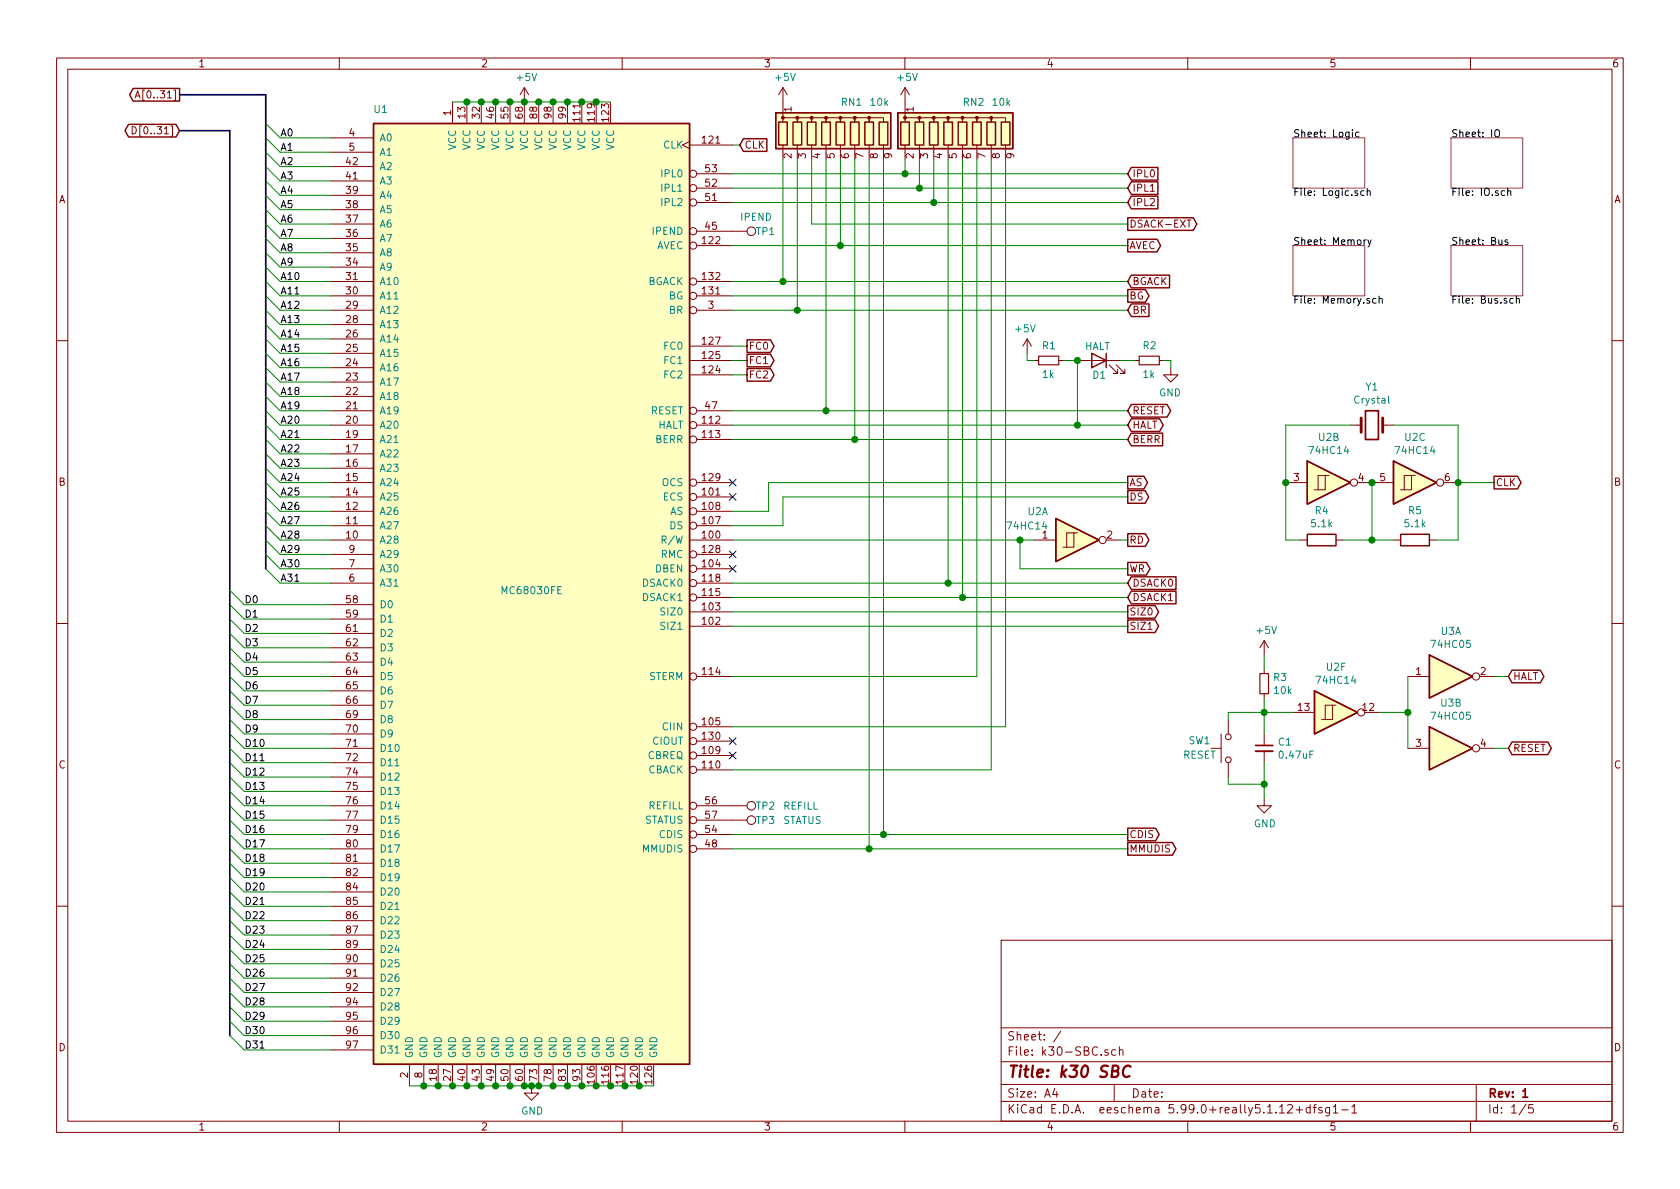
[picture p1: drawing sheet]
<svg xmlns="http://www.w3.org/2000/svg" width="297mm" height="210mm" viewBox="0 0 297 210" stroke-linecap="round" stroke-linejoin="round" font-family="sans-serif">
<g fill="none" stroke="#840000" stroke-width=".18">
<path d="M10 10.3h277v189.9h-277zM12 12.2h273v186.1h-273zM23.9 17.3l.4-1.3 .5 1.3M24 17h.6M60 10.3v1.9M80 18v3.8M82.5 18v3.8M85.1 18v3.8M87.6 18v3.8M90.2 18v3.8M92.7 15.5l-.8 1.3M92.7 15.5v6.3"/>
<path d="M92.7 15.5l.8 1.3M95.2 18v3.8M97.8 18v3.8M100.3 18v3.8M102.9 18v3.8M105.4 18v3.8M107.9 18v3.8M110 10.3v1.9M138.4 15.5l-.7 1.3M138.4 15.5v5.1M138.4 15.5l.8 1.3M160 10.3v1.9"/>
<path d="M160 15.5v5.1M160 15.5l-.7 1.3M160 15.5l.8 1.3M210 10.3v1.9M260 10.3v1.9M23.4 22.4a.64 .64 0 0 1 .7 .6 .64 .64 0 0 1-.7 .7zM58.4 39.6h7.6M58.4 37.1h7.6M58.4 34.5h7.6M58.4 24.4h7.6M58.4 32h7.6M58.4 29.5h7.6"/>
<path d="M58.4 26.9h7.6M121.9 25l-1.3 .6 1.3 .7M121.9 25.6h7.6M123.2 35.8h6.3M123.2 33.3h6.3M123.2 30.7h6.3M138.4 21.6v-.8h2.6v.8v-.8h2.5v.8v-.8h2.5v.8v-.8h2.6v.8v-.8h2.5v.8v-.8h2.6v.8v-.8h2.5v.8M138.4 25.6v1.3M141 25.6v1.3M143.5 25.6v1.3M146 25.6v1.3M148.6 25.6v1.3"/>
<path d="M151.1 25.6v1.3M153.7 25.6v1.3M156.2 25.6v1.3M160 21.6v-.8h2.6v.8v-.8h2.5v.8v-.8h2.5v.8v-.8h2.6v.8v-.8h2.5v.8v-.8h2.6v.8v-.8h2.5v.8M160 25.6v1.3M162.6 25.6v1.3M165.1 25.6v1.3M167.6 25.6v1.3M170.2 25.6v1.3M172.7 25.6v1.3M175.3 25.6v1.3M177.8 25.6v1.3"/>
<path d="M203.4 33.8h.7M209.9 38.9h.7M58.4 52.3h7.6M58.4 49.8h7.6M58.4 59.9h7.6M58.4 57.4h7.6M58.4 54.9h7.6M58.4 47.2h7.6M58.4 44.7h7.6M58.4 42.2h7.6M123.2 40.9h8.9M123.2 43.4h6.3"/>
<path d="M123.2 52.3h6.3M123.2 49.8h6.3M123.2 54.9h6.3M181.6 59.9l.8 1.3M181.6 59.9v2.6M181.6 59.9l-.8 1.3M10 60.2h2M58.4 75.2h7.6M58.4 77.7h7.6M58.4 72.6h7.6M58.4 70.1h7.6M58.4 67.6h7.6"/>
<path d="M58.4 65h7.6M58.4 62.5h7.6M121.9 63.7h7.6M121.9 66.3h7.6M121.9 61.2h7.6M123.2 75.2h6.3M123.2 77.7h6.3M123.2 72.6h6.3M182.9 63.7h.7M187.2 63.7h.8M190.5 63.7h7.6M196.1 64.5l1.5 1.5h-.8h.8v-.7"/>
<path d="M197.4 64.5l1.5 1.5h-.8h.8v-.7M200.7 63.7h.7M205 63.7h.7M207 65v1.3h-1.3l1.3 1.3 1.3-1.3h-1.3M238.8 75.2h1.9M244.5 75.2h1.9M285 60.2h2M58.4 85.3h7.6M58.4 95.5h7.6M58.4 87.9h7.6M58.4 93h7.6M58.4 90.4h7.6"/>
<path d="M58.4 98h7.6M58.4 82.8h7.6M58.4 80.3h7.6M121.9 95.5h7.6M123.2 85.3h6.3M123.2 87.9h6.3M123.2 93h6.3M123.2 90.4h6.3M123.2 98h6.3M182.9 95.5h3.8M189.9 94.2h-1.3v2.6M190.5 94.2h-.6v2.6h-1.9"/>
<path d="M195.6 95.5h2.5M227.3 85.3h3.8M229.9 95.5h1.2M234.3 84.1h-1.3v2.5M234.9 84.1h-.6v2.5h-1.9M236.2 95.5h1.3M240 85.3h6.4M246.4 95.5h1.2M249.6 84.1h-1.3v2.5M250.2 84.1h-.6v2.5h-2M252.7 95.5h1.3M255.3 85.3h2.5"/>
<path d="M10 110.3h2M58.4 119.6h7.6M58.4 100.6h7.6M58.4 103.1h7.6M58.4 106.9h7.6M58.4 109.5h7.6M58.4 112h7.6M58.4 114.5h7.6M58.4 117.1h7.6M121.9 110.7h7.6M121.9 108.2h7.6M123.2 119.6h6.3"/>
<path d="M123.2 100.6h6.3M123.2 105.7h6.3M123.2 103.1h6.3M203 111.3h.7M223.5 113.3v2.5M223.5 118.4v.7M223.5 113.3l-.7 1.2M223.5 113.3l.8 1.2M248.9 119.6h3.8M261.6 119.6h2.6M285 110.3h2M58.4 132.3h7.6"/>
<path d="M58.4 122.2h7.6M58.4 124.7h7.6M58.4 127.2h7.6M58.4 129.8h7.6M58.4 134.9h7.6M58.4 137.4h7.6M58.4 139.9h7.6M123.2 128.5h6.3M123.2 133.6h6.3M123.2 136.1h6.3M123.2 131.1h6.3M214.1 132.3h1.8"/>
<path d="M215.9 129.8v5.1M217.2 127.2v2.6M217.2 134.9v2.5M223.5 122.7v.7M223.5 129.8v2M223.5 132.8v2.1M228.6 126h3.8M235.6 124.7h-1.3v2.5M236.2 124.7h-.6v2.5h-1.9M241.3 126h2.5M248.9 132.3h3.8M261.6 132.3h2.6"/>
<path d="M58.4 145h7.6M58.4 142.5h7.6M58.4 150.1h7.6M58.4 147.6h7.6M58.4 152.6h7.6M58.4 155.2h7.6M58.4 157.7h7.6M123.2 145h8.9M123.2 142.5h8.9M123.2 150.1h6.3M123.2 147.6h6.3M223.5 141.2v1.3h1.3l-1.3 1.3-1.3-1.3h1.3"/>
<path d="M10 160.2h2M58.4 160.3h7.6M58.4 162.8h7.6M58.4 165.3h7.6M58.4 167.9h7.6M58.4 170.4h7.6M58.4 173h7.6M58.4 175.5h7.6M58.4 178h7.6M177 166.3h108v32h-108zM285 160.2h2M58.4 180.6h7.6"/>
<path d="M58.4 183.1h7.6M58.4 185.7h7.6M60 198.3v1.9M72.4 188.2v3.8M74.9 188.2v3.8M77.5 188.2v3.8M80 188.2v3.8M82.5 188.2v3.8M85.1 188.2v3.8M87.6 188.2v3.8M90.2 188.2v3.8M92.7 188.2v3.8"/>
<path d="M94 192v1.3h1.2l-1.2 1.3-1.3-1.3h1.3M95.2 188.2v3.8M97.8 188.2v3.8M100.3 188.2v3.8M102.9 188.2v3.8M105.4 188.2v3.8M107.9 188.2v3.8M110 198.3v1.9M110.5 188.2v3.8M113 188.2v3.8M115.6 188.2v3.8M160 198.3v1.9"/>
<path d="M177 194.8h108M177 191.8h108M177 187.8h108M177 181.8h108M186.5 192.5l-.4 1h1M186.8 193v1M187.6 182.3l-1.3 2M195.9 185.7a.37 .37 0 0 0-.6 .1l.1 .2 .5 .2 .1 .1-.2 .3-.5-.1M197 191.8v3M197.3 185.7l-.5-.1-.3 .3 .1 .6 .2 .1 .5-.1M197.9 185.7h.1a.37 .37 0 0 1 .6 .1v.8M197.9 185.1v1.5"/>
<path d="M210 198.3v1.9M227.7 195.5l.2-.2h.3l.3 .5-.9 1h.9M229.2 196.3h1.1M229.7 195.7v1.1M231.6 195.9l-.4-.1-.3 .3 .1 .6 .2 .1 .4-.1M231.6 195.3v1.5M232.2 195.8h.5M232.7 195.3l-.3 .1v.1v1.3M233.7 195.9a.37 .37 0 0 0-.6 .1l.1 .3 .5 .1 .1 .1-.2 .3-.5-.1M235.1 195.8l-.1 1.4-.2 .1h-.4M235.1 195.9l-.5-.1-.2 .3v.6l.2 .1 .5-.1M235.7 195.8l.4-.5v1.5"/>
<path d="M235.7 196.8h.9M237.2 196.3h1.2M239 195.8l.4-.5v1.5M239 196.8h.9M260 198.3v1.9M261 191.8v6.5M269.8 195.2l-1.2 2M271 195.3h-.7v.7l.2-.1 .5 .1 .1 .2-.1 .5-.2 .1-.5-.1"/>
<circle cx="122.6" cy="35.8" r=".63"/>
<circle cx="122.6" cy="30.7" r=".63"/>
<circle cx="122.6" cy="33.3" r=".63"/>
<circle cx="122.6" cy="54.9" r=".63"/>
<circle cx="122.6" cy="49.8" r=".63"/>
<circle cx="122.6" cy="40.9" r=".63"/>
<circle cx="122.6" cy="43.4" r=".63"/>
<circle cx="122.6" cy="52.3" r=".63"/>
<circle cx="132.8" cy="40.9" r=".76"/>
<circle cx="122.6" cy="72.6" r=".63"/>
<circle cx="122.6" cy="77.7" r=".63"/>
<circle cx="122.6" cy="75.2" r=".63"/>
<circle cx="122.6" cy="90.4" r=".63"/>
<circle cx="122.6" cy="93" r=".63"/>
<circle cx="122.6" cy="85.3" r=".63"/>
<circle cx="122.6" cy="98" r=".63"/>
<circle cx="122.6" cy="87.9" r=".63"/>
<circle cx="194.9" cy="95.5" r=".63"/>
<circle cx="239.4" cy="85.3" r=".63"/>
<circle cx="254.6" cy="85.3" r=".63"/>
<circle cx="122.6" cy="119.6" r=".63"/>
<circle cx="122.6" cy="103.1" r=".63"/>
<circle cx="122.6" cy="105.7" r=".63"/>
<circle cx="122.6" cy="100.6" r=".63"/>
<circle cx="261" cy="119.6" r=".63"/>
<circle cx="122.6" cy="128.5" r=".63"/>
<circle cx="122.6" cy="136.1" r=".63"/>
<circle cx="122.6" cy="131.1" r=".63"/>
<circle cx="122.6" cy="133.6" r=".63"/>
<circle cx="217.2" cy="130.3" r=".51"/>
<circle cx="217.2" cy="134.4" r=".51"/>
<circle cx="240.7" cy="126" r=".63"/>
<circle cx="261" cy="132.3" r=".63"/>
<circle cx="122.6" cy="145" r=".63"/>
<circle cx="122.6" cy="142.5" r=".63"/>
<circle cx="122.6" cy="147.6" r=".63"/>
<circle cx="122.6" cy="150.1" r=".63"/>
<circle cx="132.8" cy="145" r=".76"/>
<circle cx="132.8" cy="142.5" r=".76"/>
</g>
<path d="M241.4 72.6h2.3v5.1h-2.3zM222 131.8h3M269.2 193l.5-.5v1.5M269.2 194h.9" fill="none" stroke="#840000" stroke-width=".3"/>
<path d="M199.9 188.6a.89 .89 0 0 0-1 0 .89 .89 0 0 0-.4 1 .71 .71 0 0 0 .4 .8 .71 .71 0 0 0 .8-.1" fill="none" stroke="#840000" stroke-width=".41"/>
<path d="M228.6 24.4h12.7v8.9h-12.7zM256.5 24.4h12.7v8.9h-12.7zM228.6 43.4h12.7v8.9h-12.7zM256.5 43.4h12.7v8.9h-12.7z" fill="none" stroke="#840084" stroke-width=".18"/>
<g fill="none" stroke="#000" stroke-width=".18">
<path d="M239.1 22.9v.2M239.1 23.4v.8M240.3 23.4h-.4l-.2 .2 .1 .5h.5M241.2 33.8l-.4-.1-.2 .3 .1 .5h.5M241.7 33.9l.2-.2 .3 .1 .1 .8M241.7 33.3v1.3M264.3 23.1a.45 .45 0 0 1 .8 0 .88 .88 0 0 1-.3 1.1l-.3-.1a1.07 1.07 0 0 1-.2-1zM266 33.8l-.3-.1-.3 .3 .2 .5h.4M266.6 33.9l.2-.2 .3 .1v.8M266.6 33.3v1.3M241.6 42.4l-.4 .2M241.9 42.4l.2 .9"/>
<path d="M242.4 42.4l-.4 1.2-.1 .1M243.3 52.8h-.4l-.2 .2 .1 .6h.5M243.8 52.9l.2-.1h.3l.1 .8M243.8 52.3v1.3M266.6 42.5l-.3-.1-.2 .2 .1 .2 .4 .1v.3h-.5M267.5 52.8h-.3l-.2 .2 .1 .6h.4M268.1 52.9l.2-.1h.3v.8M268.1 52.3v1.3"/>
</g>
<g fill="#ffffc2" stroke="#ffffc2" stroke-width=".18">
<path d="M158.7 19.9h20.4v6.4h-20.4z"/>
<path d="M231.1 81.5l7.7 3.8-7.7 3.8z"/>
<path d="M246.4 81.5l7.6 3.8-7.6 3.8z"/>
<path d="M186.7 91.7l7.6 3.8-7.6 3.8z"/>
<path d="M252.7 115.8l7.6 3.8-7.6 3.8z"/>
<path d="M252.7 128.5l7.6 3.8-7.6 3.8z"/>
<path d="M232.4 122.2l7.6 3.8-7.6 3.8z"/>
<path d="M66 21.8h55.9v166.4h-55.9z"/>
<path d="M137.2 19.9h20.3v6.4h-20.3z"/>
</g>
<g fill="none" stroke="#840000" stroke-width=".25">
<path d="M23.5 15.6h8.2v2.3h-8.2l-.6-1.1zM137.2 19.9h20.3v6.4h-20.3zM158.7 19.9h20.4v6.4h-20.4zM22.7 22h8.4l.6 1.1-.6 1.1h-8.4l-.6-1.1zM66 21.8h55.9v166.4h-55.9zM131.4 24.5h4.2v2.3h-4.2l-.6-1.2zM137.7 21.6h1.5v4h-1.5zM140.2 21.6h1.5v4h-1.5zM142.7 21.6h1.6v4h-1.6zM145.3 21.6h1.5v4h-1.5zM147.8 21.6h1.6v4h-1.6zM150.4 21.6h1.5v4h-1.5z"/>
<path d="M152.9 21.6h1.5v4h-1.5zM155.4 21.6h1.6v4h-1.6zM159.3 21.6h1.5v4h-1.5zM161.8 21.6h1.5v4h-1.5zM164.3 21.6h1.6v4h-1.6zM166.9 21.6h1.5v4h-1.5zM169.4 21.6h1.5v4h-1.5zM172 21.6h1.5v4h-1.5zM174.5 21.6h1.5v4h-1.5zM177 21.6h1.6v4h-1.6zM199.4 38.5h11.6l.6 1.1-.6 1.1h-11.6zM200 29.6h4.7v2.2h-4.7l-.6-1.1z"/>
<path d="M200 32.2h4.7v2.2h-4.7l-.6-1.1zM200 34.7h4.7v2.2h-4.7l-.6-1.1zM199.4 51.2h3.1l.6 1.1-.6 1.1h-3.1zM199.4 42.3h5.2l.6 1.1-.6 1.1h-5.2zM200 48.7h6.8v2.2h-6.8l-.6-1.1zM200 53.7h3.1v2.3h-3.1l-.6-1.1zM132.1 60.1h4.1l.7 1.1-.7 1.1h-4.1zM132.1 62.6h4.1l.7 1.1-.7 1.2h-4.1zM132.1 65.2h4.1l.7 1.1-.7 1.1h-4.1zM193 62.5l2.6 1.2-2.6 1.3zM195.6 62.5v2.5M200 76.6h5.6v2.2h-5.6l-.6-1.1z"/>
<path d="M200 71.5h6.3l.7 1.1-.7 1.2h-6.3l-.6-1.2zM200 74.1h5l.7 1.1-.7 1.1h-5l-.6-1.1zM186.7 91.7l7.6 3.8-7.6 3.8zM199.4 86.8h3.1l.6 1.1-.6 1.1h-3.1zM199.4 84.2h2.9l.6 1.1-.6 1.2h-2.9zM199.4 99.5h3.3l.6 1.1-.6 1.1h-3.3zM199.4 94.4h3.1l.6 1.1-.6 1.1h-3.1zM231.1 94.5h5.1v2h-5.1zM231.1 81.5l7.7 3.8-7.7 3.8zM246.4 81.5l7.6 3.8-7.6 3.8zM247.6 94.5h5.1v2h-5.1zM264.2 84.2h4.1l.6 1.1-.6 1.2h-4.1z"/>
<path d="M199.4 109.6h4.8l.7 1.1-.7 1.2h-4.8zM199.4 107.1h4.8l.7 1.1-.7 1.1h-4.8zM200 104.5h7.9v2.3h-7.9l-.6-1.1zM200 102h7.9v2.2h-7.9l-.6-1.1zM252.7 115.8l7.6 3.8-7.6 3.8zM267.3 118.5h5l.7 1.1-.7 1.1h-5l-.6-1.1zM232.4 122.2l7.6 3.8-7.6 3.8zM252.7 128.5l7.6 3.8-7.6 3.8zM267.3 131.2h6.4l.6 1.1-.6 1.1h-6.4l-.6-1.1zM199.4 146.5h4.9l.7 1.1-.7 1.1h-4.9zM199.4 149h7.9l.6 1.1-.6 1.1h-7.9z"/>
</g>
<g fill="#840000" stroke="#840000" stroke-width=".18">
<circle cx="160" cy="20.8" r=".25"/>
<circle cx="162.6" cy="20.8" r=".25"/>
<circle cx="165.1" cy="20.8" r=".25"/>
<circle cx="167.6" cy="20.8" r=".25"/>
<circle cx="170.2" cy="20.8" r=".25"/>
<circle cx="172.7" cy="20.8" r=".25"/>
<circle cx="175.3" cy="20.8" r=".25"/>
<circle cx="138.4" cy="20.8" r=".25"/>
<circle cx="141" cy="20.8" r=".25"/>
<circle cx="143.5" cy="20.8" r=".25"/>
<circle cx="146" cy="20.8" r=".25"/>
<circle cx="148.6" cy="20.8" r=".25"/>
<circle cx="151.1" cy="20.8" r=".25"/>
<circle cx="153.7" cy="20.8" r=".25"/>
</g>
<path d="M240.7 73.9v2.5M244.5 73.9v2.5" fill="none" stroke="#840000" stroke-width=".51"/>
<path d="M245.5 70v1.1l.2 .2" fill="none" stroke="#008484" stroke-width=".18"/>
<path d="M183.6 63h3.6v1.5h-3.6zM201.4 63h3.6v1.5h-3.6zM222.8 119.1h1.5v3.6h-1.5z" fill="none" stroke="#840000" stroke-width=".2"/>
<path d="M222 132.8h3" fill="none" stroke="#840000" stroke-width=".33"/>
<path d="M31.7 16.8h15.3v83.8M31.7 23.1h8.9v160" fill="none" stroke="#000084" stroke-width=".3"/>
<g fill="none" stroke="#008400" stroke-width=".18">
<path d="M80 18h27.9M47 37.1l2.5 2.5h8.9M47 26.9l2.5 2.6h8.9M47 24.4l2.5 2.5h8.9M47 21.8l2.5 2.6h8.9M47 29.5l2.5 2.5h8.9M47 32l2.5 2.5h8.9M47 34.5l2.5 2.6h8.9M47 39.6l2.5 2.6h8.9M129.5 25.6h1.3M129.5 35.8h69.9M129.5 33.3h69.9"/>
<path d="M129.5 30.7h69.9M138.4 28.2v21.6M141 28.2v26.7M143.5 28.2v11.4h55.9M146 28.2v44.4M148.6 28.2v15.2M151.1 28.2v49.5M153.7 28.2v121.9M156.2 28.2v119.4M160 28.2v2.5M162.6 28.2v5.1M165.1 28.2v7.6"/>
<path d="M167.6 28.2v74.9M170.2 28.2v77.5M172.7 28.2v91.4h-43.2M175.3 28.2v107.9h-45.8M177.8 28.2v100.3h-48.3M47 47.2l2.5 2.6h8.9M47 52.3l2.5 2.6h8.9M47 49.8l2.5 2.5h8.9M47 59.9l2.5 2.6h8.9M47 57.4l2.5 2.5h8.9M47 54.9l2.5 2.5h8.9M47 44.7l2.5 2.5h8.9"/>
<path d="M47 42.2l2.5 2.5h8.9M129.5 49.8h69.9M129.5 54.9h69.9M129.5 43.4h69.9M129.5 52.3h69.9M47 72.6l2.5 2.6h8.9M47 75.2l2.5 2.5h8.9M47 70.1l2.5 2.5h8.9M47 77.7l2.5 2.6h8.9M47 67.6l2.5 2.5h8.9M47 65l2.5 2.6h8.9M47 62.5l2.5 2.5h8.9"/>
<path d="M129.5 75.2h69.9M129.5 77.7h69.9M129.5 72.6h69.9M129.5 63.7h2.6M129.5 66.3h2.6M129.5 61.2h2.6M181.6 62.5v1.2h1.3M188 63.7h2.5v11.5M198.1 63.7h2.6M205.7 63.7h1.3v1.3M238.8 75.2h-11.5v20.3h2.6M246.4 75.2h11.4v20.3h-3.8"/>
<path d="M47 93l2.5 2.5h8.9M47 82.8l2.5 2.5h8.9M47 85.3l2.5 2.6h8.9M47 98l2.5 2.6h8.9M47 90.4l2.5 2.6h8.9M47 87.9l2.5 2.5h8.9M47 80.3l2.5 2.5h8.9M47 95.5l2.5 2.5h8.9M129.5 95.5h53.4M180.3 95.5v5.1h19.1M198.1 95.5h1.3M199.4 85.3h-63.5v5.1h-6.4"/>
<path d="M199.4 87.9h-61v5.1h-8.9M237.5 95.5h8.9M242.6 85.3v10.2M257.8 85.3h6.4M40.6 117.1l2.6 2.5h15.2M40.6 104.4l2.6 2.5h15.2M40.6 109.5l2.6 2.5h15.2M40.6 112l2.6 2.5h15.2M40.6 114.5l2.6 2.6h15.2M40.6 119.6l2.6 2.6h15.2M40.6 106.9l2.6 2.6h15.2M47 100.6l2.5 2.5h8.9"/>
<path d="M129.5 103.1h69.9M129.5 105.7h69.9M129.5 108.2h69.9M129.5 110.7h69.9M223.5 115.8v2.6M248.9 119.6v12.7M264.2 119.6h2.5M40.6 129.8l2.6 2.5h15.2M40.6 137.4l2.6 2.5h15.2M40.6 122.2l2.6 2.5h15.2M40.6 124.7l2.6 2.5h15.2M40.6 127.2l2.6 2.6h15.2"/>
<path d="M40.6 132.3l2.6 2.6h15.2M40.6 134.9l2.6 2.5h15.2M40.6 139.9l2.6 2.6h15.2M217.2 137.4v1.3h6.3M223.5 123.4v6.4M223.5 134.9v6.3M228.6 126h-11.4v1.2M243.8 126h5.1M264.2 132.3h2.5M40.6 150.1l2.6 2.5h15.2M40.6 147.6l2.6 2.5h15.2M40.6 145l2.6 2.6h15.2"/>
<path d="M40.6 142.5l2.6 2.5h15.2M40.6 152.6l2.6 2.6h15.2M40.6 155.2l2.6 2.5h15.2M40.6 157.7l2.6 2.6h15.2M129.5 150.1h69.9M129.5 147.6h69.9M40.6 160.3l2.6 2.5h15.2M40.6 162.8l2.6 2.5h15.2M40.6 165.3l2.6 2.6h15.2M40.6 167.9l2.6 2.5h15.2M40.6 170.4l2.6 2.6h15.2M40.6 173l2.6 2.5h15.2"/>
<path d="M40.6 178l2.6 2.6h15.2M40.6 175.5l2.6 2.5h15.2M40.6 180.6l2.6 2.5h15.2M40.6 183.1l2.6 2.6h15.2M72.4 192h43.2"/>
</g>
<g fill="#008400" stroke="#008400" stroke-width=".25">
<circle cx="248.9" cy="126" r=".51"/>
<circle cx="105.4" cy="18" r=".51"/>
<circle cx="100.3" cy="192" r=".51"/>
<circle cx="102.9" cy="18" r=".51"/>
<circle cx="180.3" cy="95.5" r=".51"/>
<circle cx="100.3" cy="18" r=".51"/>
<circle cx="160" cy="30.7" r=".51"/>
<circle cx="97.8" cy="18" r=".51"/>
<circle cx="162.6" cy="33.3" r=".51"/>
<circle cx="242.6" cy="95.5" r=".51"/>
<circle cx="165.1" cy="35.8" r=".51"/>
<circle cx="95.3" cy="18" r=".51"/>
<circle cx="94" cy="192" r=".51"/>
<circle cx="92.7" cy="18" r=".51"/>
<circle cx="156.2" cy="147.6" r=".51"/>
<circle cx="146.1" cy="72.6" r=".51"/>
<circle cx="90.2" cy="18" r=".51"/>
<circle cx="148.6" cy="43.4" r=".51"/>
<circle cx="102.9" cy="192" r=".51"/>
<circle cx="87.6" cy="18" r=".51"/>
<circle cx="257.8" cy="85.3" r=".51"/>
<circle cx="138.4" cy="49.8" r=".51"/>
<circle cx="85.1" cy="18" r=".51"/>
<circle cx="141" cy="54.9" r=".51"/>
<circle cx="105.4" cy="192" r=".51"/>
<circle cx="82.6" cy="18" r=".51"/>
<circle cx="107.9" cy="192" r=".51"/>
<circle cx="242.6" cy="85.3" r=".51"/>
<circle cx="97.8" cy="192" r=".51"/>
<circle cx="95.2" cy="192" r=".51"/>
<circle cx="92.7" cy="192" r=".51"/>
<circle cx="227.3" cy="85.3" r=".51"/>
<circle cx="90.2" cy="192" r=".51"/>
<circle cx="167.6" cy="103.1" r=".51"/>
<circle cx="87.6" cy="192" r=".51"/>
<circle cx="170.2" cy="105.7" r=".51"/>
<circle cx="110.5" cy="192" r=".51"/>
<circle cx="85.1" cy="192" r=".51"/>
<circle cx="223.5" cy="126" r=".51"/>
<circle cx="82.6" cy="192" r=".51"/>
<circle cx="190.5" cy="75.2" r=".51"/>
<circle cx="80" cy="192" r=".51"/>
<circle cx="190.5" cy="63.7" r=".51"/>
<circle cx="77.5" cy="192" r=".51"/>
<circle cx="151.1" cy="77.7" r=".51"/>
<circle cx="113" cy="192" r=".51"/>
<circle cx="153.7" cy="150.1" r=".51"/>
<circle cx="74.9" cy="192" r=".51"/>
<circle cx="223.5" cy="138.7" r=".51"/>
</g>
<path d="M128.9 84.7l1.2 1.2M128.9 87.3l1.2 1.2M128.9 97.4l1.2 1.2M128.9 100l1.2 1.2M130.1 84.7l-1.2 1.2M130.1 87.3l-1.2 1.2M130.1 97.4l-1.2 1.2M130.1 100l-1.2 1.2M128.9 133l1.2 1.2M128.9 130.4l1.2 1.3M130.1 133l-1.2 1.2M130.1 130.4l-1.2 1.3" fill="none" stroke="#000084" stroke-width=".18"/>
<text font-size="2.8" fill="#840000" x="178" y="190.5">Title: k30 SBC</text>
<g font-size="2.1" fill="#840000">
<text x="178" y="184">Sheet: /</text>
<text x="178" y="186.7">File: k30-SBC.sch</text>
<text x="178" y="196.9">KiCad E.D.A. eeschema 5.99.0+really5.1.12+dfsg1-1</text>
<text x="178" y="194.1">Size: A4</text>
<text x="200" y="194.1">Date:</text>
<text x="263" y="194.1">Rev: 1</text>
<text x="263" y="196.9">Id: 1/5</text>
</g>
<g font-size="1.8" fill="#840000">
<text x="35" y="11.9">1</text>
<text x="85" y="11.9">2</text>
<text x="135" y="11.9">3</text>
<text x="185" y="11.9">4</text>
<text x="235" y="11.9">5</text>
<text x="285" y="11.9">6</text>
<text x="25.1" y="17.4">A[0..31]</text>
<text x="24.6" y="23.7">D[0..31]</text>
<text x="79.8" y="20.4" transform="rotate(-90 79.8 20.4)">1</text>
<text x="82.3" y="20.9" transform="rotate(-90 82.3 20.9)">13</text>
<text x="84.8" y="20.9" transform="rotate(-90 84.8 20.9)">32</text>
<text x="87.4" y="20.9" transform="rotate(-90 87.4 20.9)">46</text>
<text x="89.9" y="20.9" transform="rotate(-90 89.9 20.9)">55</text>
<text x="92.5" y="20.9" transform="rotate(-90 92.5 20.9)">68</text>
<text x="95" y="20.9" transform="rotate(-90 95 20.9)">88</text>
<text x="97.5" y="20.9" transform="rotate(-90 97.5 20.9)">98</text>
<text x="100.1" y="20.9" transform="rotate(-90 100.1 20.9)">99</text>
<text x="102.6" y="21.4" transform="rotate(-90 102.6 21.4)">111</text>
<text x="105.2" y="21.4" transform="rotate(-90 105.2 21.4)">119</text>
<text x="107.7" y="21.4" transform="rotate(-90 107.7 21.4)">123</text>
<text x="140" y="19.8" transform="rotate(-90 140 19.8)">1</text>
<text x="161.5" y="19.8" transform="rotate(-90 161.5 19.8)">1</text>
<text x="61.3" y="29.2">42</text>
<text x="61.7" y="24.1">4</text>
<text x="61.7" y="26.7">5</text>
<text x="124.3" y="25.4">121</text>
<text x="131.6" y="26.3">CLK</text>
<text x="140" y="28" transform="rotate(-90 140 28)">2</text>
<text x="142.5" y="28" transform="rotate(-90 142.5 28)">3</text>
<text x="145" y="28" transform="rotate(-90 145 28)">4</text>
<text x="147.6" y="28" transform="rotate(-90 147.6 28)">5</text>
<text x="150.1" y="28" transform="rotate(-90 150.1 28)">6</text>
<text x="152.7" y="28" transform="rotate(-90 152.7 28)">7</text>
<text x="155.2" y="28" transform="rotate(-90 155.2 28)">8</text>
<text x="157.7" y="28" transform="rotate(-90 157.7 28)">9</text>
<text x="161.5" y="28" transform="rotate(-90 161.5 28)">2</text>
<text x="164.1" y="28" transform="rotate(-90 164.1 28)">3</text>
<text x="166.6" y="28" transform="rotate(-90 166.6 28)">4</text>
<text x="169.2" y="28" transform="rotate(-90 169.2 28)">5</text>
<text x="171.7" y="28" transform="rotate(-90 171.7 28)">6</text>
<text x="174.2" y="28" transform="rotate(-90 174.2 28)">7</text>
<text x="176.8" y="28" transform="rotate(-90 176.8 28)">8</text>
<text x="179.3" y="28" transform="rotate(-90 179.3 28)">9</text>
<text x="10.4" y="35.9">A</text>
<text x="61.3" y="34.3">39</text>
<text x="61.3" y="31.7">41</text>
<text x="124.8" y="35.6">51</text>
<text x="124.8" y="33">52</text>
<text x="124.8" y="30.5">53</text>
<text x="200.2" y="31.4">IPL0</text>
<text x="200.2" y="33.9">IPL1</text>
<text x="285.4" y="35.9">A</text>
<text x="61.3" y="41.9">36</text>
<text x="61.3" y="39.4">37</text>
<text x="61.3" y="36.8">38</text>
<text x="124.8" y="40.6">45</text>
<text x="199.6" y="40.3">DSACK-EXT</text>
<text x="200.2" y="36.4">IPL2</text>
<text x="61.3" y="47">34</text>
<text x="61.3" y="44.4">35</text>
<text x="124.3" y="43.2">122</text>
<text x="199.6" y="44.1">AVEC</text>
<text x="61.3" y="52.1">30</text>
<text x="61.3" y="49.5">31</text>
<text x="124.3" y="52.1">131</text>
<text x="124.3" y="49.5">132</text>
<text x="199.6" y="53">BG</text>
<text x="200.2" y="50.4">BGACK</text>
<text x="61.3" y="59.7">26</text>
<text x="61.3" y="57.1">28</text>
<text x="61.3" y="54.6">29</text>
<text x="125.2" y="54.6">3</text>
<text x="200.2" y="55.5">BR</text>
<text x="61.3" y="64.8">24</text>
<text x="61.3" y="62.2">25</text>
<text x="124.3" y="63.5">125</text>
<text x="124.3" y="61">127</text>
<text x="132.3" y="61.8">FC0</text>
<text x="132.3" y="64.4">FC1</text>
<text x="61.3" y="69.8">22</text>
<text x="61.3" y="67.3">23</text>
<text x="124.3" y="66">124</text>
<text x="132.3" y="66.9">FC2</text>
<text x="61.3" y="77.5">19</text>
<text x="61.3" y="74.9">20</text>
<text x="61.3" y="72.4">21</text>
<text x="124.3" y="74.9">112</text>
<text x="124.3" y="77.5">113</text>
<text x="124.8" y="72.4">47</text>
<text x="200.2" y="73.3">RESET</text>
<text x="200.2" y="75.8">HALT</text>
<text x="61.3" y="82.5">16</text>
<text x="61.3" y="80">17</text>
<text x="200.2" y="78.4">BERR</text>
<text x="10.4" y="85.9">B</text>
<text x="61.3" y="87.6">14</text>
<text x="61.3" y="85.1">15</text>
<text x="124.3" y="87.6">101</text>
<text x="124.3" y="85.1">129</text>
<text x="199.6" y="88.5">DS</text>
<text x="199.6" y="86">AS</text>
<text x="228.8" y="85.1">3</text>
<text x="240.2" y="85.1">4</text>
<text x="244" y="85.1">5</text>
<text x="255.4" y="85.1">6</text>
<text x="264.4" y="86">CLK</text>
<text x="285.4" y="85.9">B</text>
<text x="61.3" y="95.2">10</text>
<text x="61.3" y="92.7">11</text>
<text x="61.3" y="90.2">12</text>
<text x="124.3" y="95.2">100</text>
<text x="124.3" y="92.7">107</text>
<text x="124.3" y="90.2">108</text>
<text x="184.3" y="95.2">1</text>
<text x="195.7" y="95.2">2</text>
<text x="61.7" y="100.3">7</text>
<text x="61.7" y="97.8">9</text>
<text x="124.3" y="100.3">104</text>
<text x="124.3" y="97.8">128</text>
<text x="199.6" y="101.2">WR</text>
<text x="199.6" y="96.1">RD</text>
<text x="61.3" y="106.7">58</text>
<text x="61.7" y="102.9">6</text>
<text x="124.3" y="107.9">103</text>
<text x="124.3" y="105.4">115</text>
<text x="124.3" y="102.9">118</text>
<text x="200.2" y="106.3">DSACK1</text>
<text x="200.2" y="103.8">DSACK0</text>
<text x="61.3" y="109.2">59</text>
<text x="61.3" y="111.8">61</text>
<text x="124.3" y="110.5">102</text>
<text x="199.6" y="111.4">SIZ1</text>
<text x="199.6" y="108.8">SIZ0</text>
<text x="61.3" y="114.3">62</text>
<text x="61.3" y="116.8">63</text>
<text x="61.3" y="119.4">64</text>
<text x="124.3" y="119.4">114</text>
<text x="250.3" y="119.4">1</text>
<text x="261.8" y="119.4">2</text>
<text x="61.3" y="121.9">65</text>
<text x="61.3" y="124.5">66</text>
<text x="229.5" y="125.7">13</text>
<text x="241" y="125.7">12</text>
<text x="267.5" y="120.3">HALT</text>
<text x="61.3" y="127">69</text>
<text x="61.3" y="129.5">70</text>
<text x="124.3" y="128.3">105</text>
<text x="124.3" y="130.8">130</text>
<text x="10.4" y="135.9">C</text>
<text x="61.3" y="132.1">71</text>
<text x="61.3" y="134.6">72</text>
<text x="61.3" y="137.2">74</text>
<text x="124.3" y="133.3">109</text>
<text x="124.3" y="135.9">110</text>
<text x="250.3" y="132.1">3</text>
<text x="261.8" y="132.1">4</text>
<text x="267.5" y="133">RESET</text>
<text x="285.4" y="135.9">C</text>
<text x="61.3" y="139.7">75</text>
<text x="61.3" y="142.2">76</text>
<text x="124.8" y="142.2">56</text>
<text x="61.3" y="144.8">77</text>
<text x="61.3" y="147.3">79</text>
<text x="61.3" y="149.9">80</text>
<text x="124.8" y="149.9">48</text>
<text x="124.8" y="147.3">54</text>
<text x="124.8" y="144.8">57</text>
<text x="199.6" y="148.2">CDIS</text>
<text x="61.3" y="152.4">81</text>
<text x="61.3" y="154.9">82</text>
<text x="199.6" y="150.7">MMUDIS</text>
<text x="61.3" y="157.5">84</text>
<text x="61.3" y="160">85</text>
<text x="61.3" y="162.6">86</text>
<text x="61.3" y="165.1">87</text>
<text x="61.3" y="167.6">89</text>
<text x="61.3" y="170.2">90</text>
<text x="61.3" y="172.7">91</text>
<text x="61.3" y="175.3">92</text>
<text x="61.3" y="177.8">94</text>
<text x="10.4" y="185.9">D</text>
<text x="61.3" y="180.3">95</text>
<text x="61.3" y="182.9">96</text>
<text x="61.3" y="185.4">97</text>
<text x="285.4" y="185.9">D</text>
<text x="72.1" y="190.6" transform="rotate(-90 72.1 190.6)">2</text>
<text x="74.7" y="190.6" transform="rotate(-90 74.7 190.6)">8</text>
<text x="77.2" y="191.1" transform="rotate(-90 77.2 191.1)">18</text>
<text x="79.8" y="191.1" transform="rotate(-90 79.8 191.1)">27</text>
<text x="82.3" y="191.1" transform="rotate(-90 82.3 191.1)">40</text>
<text x="84.8" y="191.1" transform="rotate(-90 84.8 191.1)">43</text>
<text x="87.4" y="191.1" transform="rotate(-90 87.4 191.1)">49</text>
<text x="89.9" y="191.1" transform="rotate(-90 89.9 191.1)">50</text>
<text x="92.5" y="191.1" transform="rotate(-90 92.5 191.1)">60</text>
<text x="95" y="191.1" transform="rotate(-90 95 191.1)">73</text>
<text x="97.5" y="191.1" transform="rotate(-90 97.5 191.1)">78</text>
<text x="100.1" y="191.1" transform="rotate(-90 100.1 191.1)">83</text>
<text x="102.6" y="191.1" transform="rotate(-90 102.6 191.1)">93</text>
<text x="105.2" y="191.6" transform="rotate(-90 105.2 191.6)">106</text>
<text x="107.7" y="191.6" transform="rotate(-90 107.7 191.6)">116</text>
<text x="110.2" y="191.6" transform="rotate(-90 110.2 191.6)">117</text>
<text x="112.8" y="191.6" transform="rotate(-90 112.8 191.6)">120</text>
<text x="115.3" y="191.6" transform="rotate(-90 115.3 191.6)">126</text>
<text x="35" y="199.9">1</text>
<text x="85" y="199.9">2</text>
<text x="135" y="199.9">3</text>
<text x="185" y="199.9">4</text>
<text x="235" y="199.9">5</text>
<text x="285" y="199.9">6</text>
</g>
<g font-size="1.8" fill="#008484">
<text x="91.5" y="14.3">+5V</text>
<text x="137.2" y="14.3">+5V</text>
<text x="158.8" y="14.3">+5V</text>
<text x="66.2" y="20">U1</text>
<text x="148.8" y="18.7">RN1</text>
<text x="154" y="18.7">10k</text>
<text x="170.4" y="18.7">RN2</text>
<text x="175.6" y="18.7">10k</text>
<text x="67.1" y="25">A0</text>
<text x="67.1" y="27.6">A1</text>
<text x="80.6" y="26.6" transform="rotate(-90 80.6 26.6)">VCC</text>
<text x="83.2" y="26.6" transform="rotate(-90 83.2 26.6)">VCC</text>
<text x="85.7" y="26.6" transform="rotate(-90 85.7 26.6)">VCC</text>
<text x="88.3" y="26.6" transform="rotate(-90 88.3 26.6)">VCC</text>
<text x="90.8" y="26.6" transform="rotate(-90 90.8 26.6)">VCC</text>
<text x="93.3" y="26.6" transform="rotate(-90 93.3 26.6)">VCC</text>
<text x="95.9" y="26.6" transform="rotate(-90 95.9 26.6)">VCC</text>
<text x="98.4" y="26.6" transform="rotate(-90 98.4 26.6)">VCC</text>
<text x="101" y="26.6" transform="rotate(-90 101 26.6)">VCC</text>
<text x="103.5" y="26.6" transform="rotate(-90 103.5 26.6)">VCC</text>
<text x="106" y="26.6" transform="rotate(-90 106 26.6)">VCC</text>
<text x="108.6" y="26.6" transform="rotate(-90 108.6 26.6)">VCC</text>
<text x="117.3" y="26.3">CLK</text>
<text x="67.1" y="35.2">A4</text>
<text x="67.1" y="32.6">A3</text>
<text x="67.1" y="30.1">A2</text>
<text x="117.2" y="33.9">IPL1</text>
<text x="117.2" y="31.4">IPL0</text>
<text x="67.1" y="40.3">A6</text>
<text x="67.1" y="37.7">A5</text>
<text x="115.5" y="41.5">IPEND</text>
<text x="117.2" y="36.4">IPL2</text>
<text x="131" y="39">IPEND</text>
<text x="133.7" y="41.6">TP1</text>
<text x="67.1" y="47.9">A9</text>
<text x="67.1" y="45.3">A8</text>
<text x="67.1" y="42.8">A7</text>
<text x="116" y="44.1">AVEC</text>
<text x="67.1" y="53">A11</text>
<text x="67.1" y="50.4">A10</text>
<text x="114.4" y="50.4">BGACK</text>
<text x="118.3" y="53">BG</text>
<text x="67.1" y="58">A13</text>
<text x="67.1" y="55.5">A12</text>
<text x="118.3" y="55.5">BR</text>
<text x="179.6" y="58.8">+5V</text>
<text x="67.1" y="65.7">A16</text>
<text x="67.1" y="63.1">A15</text>
<text x="67.1" y="60.6">A14</text>
<text x="117.6" y="64.4">FC1</text>
<text x="117.6" y="61.8">FC0</text>
<text x="184.4" y="61.8">R1</text>
<text x="191.7" y="61.9">HALT</text>
<text x="202.1" y="61.8">R2</text>
<text x="67.1" y="70.7">A18</text>
<text x="67.1" y="68.2">A17</text>
<text x="117.6" y="66.9">FC2</text>
<text x="184.4" y="66.8">1k</text>
<text x="193.2" y="67">D1</text>
<text x="202.2" y="66.8">1k</text>
<text x="204.9" y="70.1">GND</text>
<text x="239.6" y="71.4">Crystal</text>
<text x="241.5" y="69.1">Y1</text>
<text x="67.1" y="75.8">A20</text>
<text x="67.1" y="73.3">A19</text>
<text x="115" y="73.3">RESET</text>
<text x="116.2" y="75.8">HALT</text>
<text x="233.2" y="78">U2B</text>
<text x="248.4" y="78">U2C</text>
<text x="67.1" y="83.4">A23</text>
<text x="67.1" y="80.9">A22</text>
<text x="67.1" y="78.4">A21</text>
<text x="115.9" y="78.4">BERR</text>
<text x="231.7" y="80.3">74HC14</text>
<text x="247" y="80.3">74HC14</text>
<text x="67.1" y="88.5">A25</text>
<text x="67.1" y="86">A24</text>
<text x="117.1" y="86">OCS</text>
<text x="117.3" y="88.5">ECS</text>
<text x="67.1" y="93.6">A27</text>
<text x="67.1" y="91.1">A26</text>
<text x="118.4" y="93.6">DS</text>
<text x="118.4" y="91.1">AS</text>
<text x="178.4" y="93.6">74HC14</text>
<text x="181.7" y="91.1">U2A</text>
<text x="232" y="93.2">5.1k</text>
<text x="232.6" y="90.9">R4</text>
<text x="248.5" y="93.2">5.1k</text>
<text x="249.1" y="90.9">R5</text>
<text x="67.1" y="96.1">A28</text>
<text x="67.1" y="101.2">A30</text>
<text x="67.1" y="98.7">A29</text>
<text x="115.9" y="101.2">DBEN</text>
<text x="116.9" y="98.7">RMC</text>
<text x="117.5" y="96.1">R/W</text>
<text x="67.1" y="107.6">D0</text>
<text x="67.1" y="103.8">A31</text>
<text x="89" y="105.1">MC68030FE</text>
<text x="113.6" y="106.3">DSACK1</text>
<text x="113.6" y="103.8">DSACK0</text>
<text x="67.1" y="110.1">D1</text>
<text x="67.1" y="112.6">D2</text>
<text x="117.2" y="111.4">SIZ1</text>
<text x="117.2" y="108.8">SIZ0</text>
<text x="222.3" y="112.1">+5V</text>
<text x="254.8" y="112.3">U3A</text>
<text x="67.1" y="115.2">D3</text>
<text x="67.1" y="117.7">D4</text>
<text x="234.5" y="118.6">U2F</text>
<text x="253.3" y="114.6">74HC05</text>
<text x="67.1" y="120.3">D5</text>
<text x="67.1" y="122.8">D6</text>
<text x="67.1" y="125.3">D7</text>
<text x="114.7" y="120.3">STERM</text>
<text x="225.2" y="120.4">R3</text>
<text x="225.3" y="122.7">10k</text>
<text x="233" y="120.9">74HC14</text>
<text x="254.8" y="125">U3B</text>
<text x="67.1" y="127.9">D8</text>
<text x="67.1" y="130.4">D9</text>
<text x="115.4" y="131.7">CIOUT</text>
<text x="117.4" y="129.2">CIIN</text>
<text x="210.2" y="131.6">SW1</text>
<text x="226.1" y="131.8">C1</text>
<text x="253.3" y="127.3">74HC05</text>
<text x="67.1" y="133">D10</text>
<text x="67.1" y="135.5">D11</text>
<text x="114.5" y="134.2">CBREQ</text>
<text x="114.5" y="136.8">CBACK</text>
<text x="209.1" y="134.2">RESET</text>
<text x="226.4" y="134.2">0.47uF</text>
<text x="67.1" y="138">D12</text>
<text x="67.1" y="140.6">D13</text>
<text x="67.1" y="143.1">D14</text>
<text x="114.7" y="143.1">REFILL</text>
<text x="133.7" y="143.2">TP2</text>
<text x="138.5" y="143.2">REFILL</text>
<text x="67.1" y="145.7">D15</text>
<text x="67.1" y="148.2">D16</text>
<text x="113.8" y="145.7">STATUS</text>
<text x="116.7" y="148.2">CDIS</text>
<text x="133.7" y="145.7">TP3</text>
<text x="138.4" y="145.7">STATUS</text>
<text x="221.7" y="146.3">GND</text>
<text x="67.1" y="150.7">D17</text>
<text x="67.1" y="153.3">D18</text>
<text x="67.1" y="155.8">D19</text>
<text x="113.7" y="150.7">MMUDIS</text>
<text x="67.1" y="158.4">D20</text>
<text x="67.1" y="160.9">D21</text>
<text x="67.1" y="163.4">D22</text>
<text x="67.1" y="166">D23</text>
<text x="67.1" y="168.5">D24</text>
<text x="67.1" y="171.1">D25</text>
<text x="67.1" y="173.6">D26</text>
<text x="67.1" y="176.1">D27</text>
<text x="67.1" y="178.7">D28</text>
<text x="67.1" y="181.2">D29</text>
<text x="67.1" y="183.8">D30</text>
<text x="67.1" y="186.3">D31</text>
<text x="73" y="187.2" transform="rotate(-90 73 187.2)">GND</text>
<text x="75.6" y="187.2" transform="rotate(-90 75.6 187.2)">GND</text>
<text x="78.1" y="187.2" transform="rotate(-90 78.1 187.2)">GND</text>
<text x="80.6" y="187.2" transform="rotate(-90 80.6 187.2)">GND</text>
<text x="83.2" y="187.2" transform="rotate(-90 83.2 187.2)">GND</text>
<text x="85.7" y="187.2" transform="rotate(-90 85.7 187.2)">GND</text>
<text x="88.3" y="187.2" transform="rotate(-90 88.3 187.2)">GND</text>
<text x="90.8" y="187.2" transform="rotate(-90 90.8 187.2)">GND</text>
<text x="93.3" y="187.2" transform="rotate(-90 93.3 187.2)">GND</text>
<text x="95.9" y="187.2" transform="rotate(-90 95.9 187.2)">GND</text>
<text x="98.4" y="187.2" transform="rotate(-90 98.4 187.2)">GND</text>
<text x="101" y="187.2" transform="rotate(-90 101 187.2)">GND</text>
<text x="103.5" y="187.2" transform="rotate(-90 103.5 187.2)">GND</text>
<text x="106" y="187.2" transform="rotate(-90 106 187.2)">GND</text>
<text x="108.6" y="187.2" transform="rotate(-90 108.6 187.2)">GND</text>
<text x="111.1" y="187.2" transform="rotate(-90 111.1 187.2)">GND</text>
<text x="113.7" y="187.2" transform="rotate(-90 113.7 187.2)">GND</text>
<text x="116.2" y="187.2" transform="rotate(-90 116.2 187.2)">GND</text>
<text x="92.2" y="197.1">GND</text>
</g>
<g font-size="1.8">
<text x="49.5" y="24.1">A0</text>
<text x="49.5" y="26.7">A1</text>
<text x="49.5" y="29.2">A2</text>
<text x="228.6" y="24.3">Sheet: Logic</text>
<text x="256.5" y="24.3">Sheet: IO</text>
<text x="49.5" y="34.3">A4</text>
<text x="49.5" y="31.7">A3</text>
<text x="228.6" y="34.6">File: Logic.sch</text>
<text x="256.5" y="34.6">File: IO.sch</text>
<text x="49.5" y="36.8">A5</text>
<text x="49.5" y="39.4">A6</text>
<text x="49.5" y="41.9">A7</text>
<text x="49.5" y="44.4">A8</text>
<text x="49.5" y="47">A9</text>
<text x="228.6" y="43.3">Sheet: Memory</text>
<text x="256.5" y="43.3">Sheet: Bus</text>
<text x="49.5" y="52.1">A11</text>
<text x="49.5" y="49.5">A10</text>
<text x="228.6" y="53.7">File: Memory.sch</text>
<text x="256.5" y="53.7">File: Bus.sch</text>
<text x="49.5" y="59.7">A14</text>
<text x="49.5" y="57.1">A13</text>
<text x="49.5" y="54.6">A12</text>
<text x="49.5" y="64.8">A16</text>
<text x="49.5" y="62.2">A15</text>
<text x="49.5" y="69.8">A18</text>
<text x="49.5" y="67.3">A17</text>
<text x="49.5" y="72.4">A19</text>
<text x="49.5" y="74.9">A20</text>
<text x="49.5" y="77.5">A21</text>
<text x="49.5" y="82.5">A23</text>
<text x="49.5" y="80">A22</text>
<text x="49.5" y="87.6">A25</text>
<text x="49.5" y="85.1">A24</text>
<text x="49.5" y="92.7">A27</text>
<text x="49.5" y="95.2">A28</text>
<text x="49.5" y="90.2">A26</text>
<text x="49.5" y="100.3">A30</text>
<text x="49.5" y="97.8">A29</text>
<text x="43.2" y="106.7">D0</text>
<text x="49.5" y="102.9">A31</text>
<text x="43.2" y="111.8">D2</text>
<text x="43.2" y="109.2">D1</text>
<text x="43.2" y="116.8">D4</text>
<text x="43.2" y="119.4">D5</text>
<text x="43.2" y="114.3">D3</text>
<text x="43.2" y="124.5">D7</text>
<text x="43.2" y="121.9">D6</text>
<text x="43.2" y="129.5">D9</text>
<text x="43.2" y="127">D8</text>
<text x="43.2" y="137.2">D12</text>
<text x="43.2" y="134.6">D11</text>
<text x="43.2" y="132.1">D10</text>
<text x="43.2" y="142.2">D14</text>
<text x="43.2" y="139.7">D13</text>
<text x="43.2" y="147.3">D16</text>
<text x="43.2" y="144.8">D15</text>
<text x="43.2" y="149.9">D17</text>
<text x="43.2" y="154.9">D19</text>
<text x="43.2" y="152.4">D18</text>
<text x="43.2" y="160">D21</text>
<text x="43.2" y="157.5">D20</text>
<text x="43.2" y="165.1">D23</text>
<text x="43.2" y="167.6">D24</text>
<text x="43.2" y="162.6">D22</text>
<text x="43.2" y="172.7">D26</text>
<text x="43.2" y="170.2">D25</text>
<text x="43.2" y="175.3">D27</text>
<text x="43.2" y="177.8">D28</text>
<text x="43.2" y="180.3">D29</text>
<text x="43.2" y="185.4">D31</text>
<text x="43.2" y="182.9">D30</text>
</g>
</svg>
